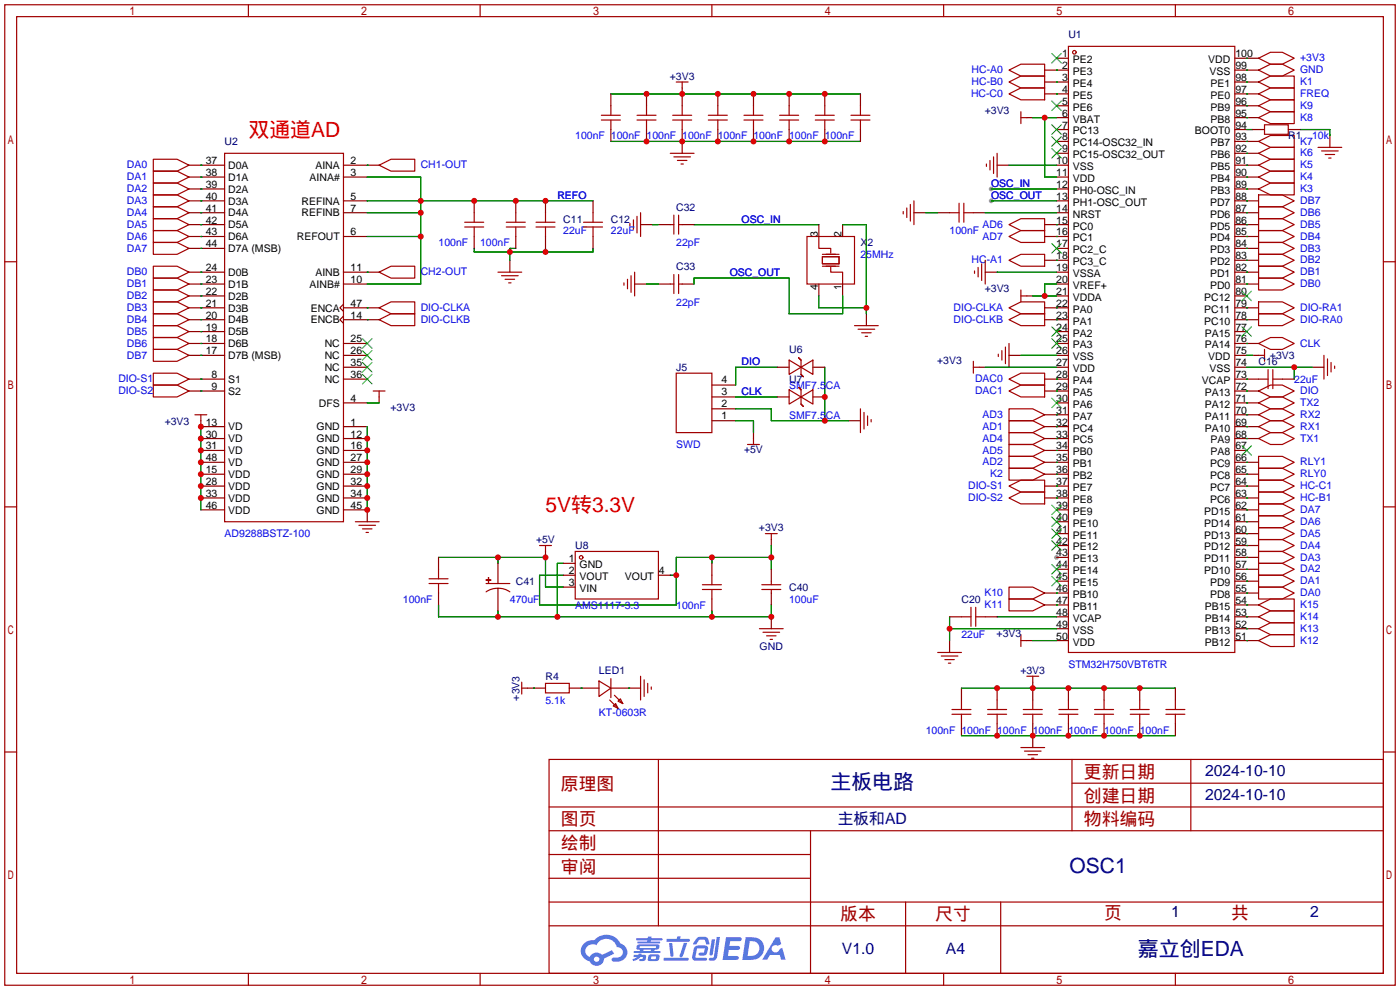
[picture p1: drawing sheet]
<svg xmlns="http://www.w3.org/2000/svg" width="299mm" height="212mm" viewBox="0 0 299 212" stroke-linecap="round" stroke-linejoin="round" font-family="sans-serif">
<g fill="#999">
<circle cx="225.8" cy="119.1" r=".51"/>
<circle cx="211.8" cy="40.4" r=".51"/>
<circle cx="211.8" cy="42.9" r=".51"/>
</g>
<g fill="none" stroke="#a10000" stroke-width=".25">
<path d="M1 1h297.2v209.6h-297.2zM3.6 3.6h292.1v204.4h-292.1zM53.1 1v2.6M102.6 1v2.6M152.1 1v2.6M201.7 1v2.6M251.2 1v2.6M1 55.9h2.6M295.7 55.9h2.5M1 108.3h2.6M295.7 108.3h2.5M1 160.7h2.6"/>
<path d="M117.3 162.3h178.4v45.7h-178.4zM117.3 177.5h178.4M117.3 172.5h178.4M140.7 162.3v35.6M173.2 177.5v30.5M229.1 162.3v15.2M229.1 167.4h66.6M254.5 162.3v15.2M295.7 160.7h2.5M117.3 182.6h55.9M117.3 197.9h178.4M117.3 192.8h178.4"/>
<path d="M117.3 187.7h55.9M193.5 192.8v15.2M213.9 192.8v15.2M53.1 208v2.6M102.6 208v2.6M152.1 208v2.6M201.7 208v2.6M251.2 208v2.6"/>
</g>
<g fill="#5487ff">
<path d="M155.2 200.3h2.6a.48 .48 0 0 1 .7 .4 .48 .48 0 0 1-.6 .4h-1.8l-.2 1.1h1.9a.43 .43 0 0 1 .4 .4 .43 .43 0 0 1-.5 .4h-1.9l-.2 1.3h1.7a.45 .45 0 0 1 .5 .2 .45 .45 0 0 1-.1 .6h-3.3z"/>
<path d="M165.7 200.3h.9l.4 1.5-.8 .3a.84 .84 0 0 0-1.2 .3 .84 .84 0 0 0 .4 1.1 .84 .84 0 0 0 1.1-.4l.1-.2 .6-.3 .7 2.5h-1l-.2-1h-2.1l-.6 1h-1.1z"/>
<path d="M152.1 200.8h.7l-.5 3.1a.36 .36 0 0 1-.3 .3 .36 .36 0 0 1-.4-.3z"/>
<path d="M153.2 200.2h.7l-.6 4.3a1.13 1.13 0 0 1-1.8 .6l.2-.4h.7l.2-.2z"/>
<path d="M148.9 200.6l.6-.4h1a.77 .77 0 0 1 .9 .5l.3 1-.2 .2h-.5l-.3-.9-.2-.2-1 .1-.7 1-.6-.1-.1-.2z"/>
<path d="M148.4 202.4l.6-.3h1.7a.81 .81 0 0 1 .7 .5 .81 .81 0 0 1-.2 .8 .81 .81 0 0 1-.9 .8h-.7a.32 .32 0 0 1-.3-.3 .32 .32 0 0 1 .4-.3h.7l.2-.9-1.6 .1-.4 1.8 2.2 .1a.32 .32 0 0 1 .3 .4 .32 .32 0 0 1-.4 .2h-2.2l-.5-.3-.1-.5z"/>
<path d="M141.9 204.7h5a.33 .33 0 0 1 .3 .3 .33 .33 0 0 1-.3 .3h-4.9l-.2-.1z"/>
<path d="M146.1 201.5h.8l-.7 2a.98 .98 0 0 1-.7 1.1l-.3-.3z"/>
<path d="M143 201.6h.7l.3 2.5a.34 .34 0 0 1-.3 .4 .34 .34 0 0 1-.4-.3z"/>
<path d="M142.5 200.7h2.1l.3-.6h.6l-.1 .6h1.7a.32 .32 0 0 1 .4 .3 .32 .32 0 0 1-.4 .3h-4.5l-.2-.2z"/>
<path d="M135.5 204.1h.9l.1-.3h.6v.3h.8a.82 .82 0 0 1-.5 1.3h-.8v-.4l.7-.1 .1-.3a.68 .68 0 0 0-1 .4l-1.1 .4-.1-.4 .9-.5h-.7z"/>
<path d="M136 200.5h2.4l.1-.3h.7v.3h2.2l.2 .3-.2 .2h-2.3v.2h1.8l.2 .3-.2 .1h-4.5l-.1-.4h2l.1-.2h-2.3l-.1-.2z"/>
<path d="M159.4 200.3l-.8 4.9h1.7a2.5 2.5 0 0 0 3-2.5 2.5 2.5 0 0 0-3.1-2.4zM160.3 201.1a1.61 1.61 0 0 1 2 1.5 1.61 1.61 0 0 1-1.8 1.7h-.7z"/>
<path d="M136.2 202a.55 .55 0 0 0-.2 .8 .55 .55 0 0 0 .7 .2l.1 .3h-1.3v.3l5.4 .1 .3-.2-.2-.2h-1.2l.2-.3a.7 .7 0 0 0 .8-.3 .7 .7 0 0 0 0-.8l-4.2-.1zM136.8 202.3l3.3-.1 .1 .1-.2 .3h-3.2zM137.5 203h1.7l-.2 .3h-1.4z"/>
<path d="M138.6 204.2a1.05 1.05 0 0 0 0 1.2 2.91 2.91 0 0 0 2.2-.2 .98 .98 0 0 0 0-1.2h-1.6zM139.2 204.5l.9-.1 .1 .4-.2 .2-.8-.1z"/>
<path d="M124.9 201.6a2.23 2.23 0 0 0-.7 2.3 2.23 2.23 0 0 0 1.8 1.6 1.58 1.58 0 0 0 1.8 .9 1.58 1.58 0 0 0 1.3-1.5l2.2-1.1-.5-.7-2.1 1a1.65 1.65 0 0 0-2.7 .4 1.45 1.45 0 0 1-.8-1.9 1.45 1.45 0 0 1 2-.7l.3 .1a2.3 2.3 0 0 1 2.3-1.3 2.3 2.3 0 0 1 2 1.7 1.12 1.12 0 0 1 1.3 1 1.12 1.12 0 0 1-1.1 1.2h-.7a.45 .45 0 0 0-.6 .4 .45 .45 0 0 0 .5 .5 2.21 2.21 0 0 0 2.2-.5 2.21 2.21 0 0 0 .5-2.3 2.13 2.13 0 0 0-1.3-1.1 3.3 3.3 0 0 0-5.6-.7l-1.1 .1zM127 205a.57 .57 0 0 1 1.1 0 .57 .57 0 0 1-1.1 0z"/>
</g>
<g fill="none" stroke="#a10000" stroke-width=".25">
<path d="M144.5 17.5h2.6M145.8 17.5v1.3M215.6 15l2.6-1.3h5.1v2.6h-5.1zM215.6 17.5l2.6-1.2h5.1v2.5h-5.1zM228.3 9.9h35.6v129.5h-35.6zM269 15l2.5-1.3h2.6l2.5 1.3-2.5 1.3h-2.6zM269 12.4l2.5-1.2h2.6l2.5 1.2-2.5 1.3h-2.6zM269 17.5l2.5-1.2h5.1v2.5h-5.1zM32.8 39.1h5l2.6 1.3-2.6 1.3h-5zM32.8 36.6h5l2.6 1.2-2.6 1.3h-5zM32.8 34h5l2.6 1.3-2.6 1.3h-5zM48 32.8h25.4v78.7h-25.4z"/>
<path d="M81 35.3l2.6-1.3h5v2.6h-5zM128.5 25.7h4.1M128.5 24.6h4.1M130.6 22.6v2M130.6 25.7v2M136.1 25.7h4.1M136.1 24.6h4.1M138.2 22.6v2M138.2 25.7v2M143.3 32.8h5M143.8 25.7h4M143.8 24.6h4"/>
<path d="M144 33.5h3.6M144.8 34.3h2M145.5 35.1h.5M145.8 22.6v2M145.8 25.7v2M151.4 25.7h4M151.4 24.6h4M153.4 22.6v2M153.4 25.7v2M159 25.7h4.1M159 24.6h4.1M161 22.6v2"/>
<path d="M161 25.7v2M166.6 25.7h4.1M166.6 24.6h4.1M168.7 22.6v2M168.7 25.7v2M174.2 25.7h4.1M174.2 24.6h4.1M176.3 22.6v2M176.3 25.7v2M181.9 25.7h4M181.9 24.6h4M183.9 22.6v2"/>
<path d="M183.9 25.7v2M210.8 35.1v.5M211.6 34.3v2M212.3 33.5v3.6M213.1 32.8v5M215.6 20.1l2.6-1.3h5.1v2.5h-5.1zM218.2 23.9v2.5M218.2 25.1h1.3M269 20.1l2.5-1.3h5.1v2.5h-5.1zM269 22.6l2.5-1.3h5.1v2.6h-5.1zM269 25.1l2.5-1.2h5.1v2.5h-5.1zM269 30.2l2.5-1.2h5.1v2.5h-5.1z"/>
<path d="M269 32.8l2.5-1.3h5.1v2.5h-5.1zM269 35.3l2.5-1.3h5.1v2.6h-5.1zM269 37.8l2.5-1.2h5.1v2.5h-5.1zM270.3 26.7h5v2h-5zM281.7 31.5h5.1M282.4 32.3h3.6M283.2 33h2M284 33.8h.5M32.8 51.8h5l2.6 1.3-2.6 1.3h-5zM32.8 49.3h5l2.6 1.2-2.6 1.3h-5zM32.8 46.7h5l2.6 1.3-2.6 1.3h-5zM32.8 44.2h5l2.6 1.3-2.6 1.2h-5z"/>
<path d="M32.8 41.7h5l2.6 1.2-2.6 1.3h-5zM32.8 59.4h5l2.6 1.3-2.6 1.3h-5zM32.8 56.9h5l2.6 1.3-2.6 1.2h-5zM81 58.2l2.6-1.3h5v2.5h-5zM99.3 48.5h4.1M99.3 47.5h4.1M101.3 45.5v2M101.3 48.5v2M106.4 58.2h5.1M107.2 58.9h3.5M107.9 59.7h2.1M108.2 48.5h4.1"/>
<path d="M108.2 47.5h4.1M110.2 45.5v2M110.2 48.5v2M114.6 48.5h4M114.6 47.5h4M116.6 45.5v2M116.6 48.5v2M124.7 48.5h4.1M124.7 47.5h4.1M126.7 45.5v2M126.7 48.5v2M134.1 59.7v2"/>
<path d="M134.6 47.8v.5M134.9 58.9v3.6M135.4 47v2M135.6 58.2v5M136.1 46.2v3.6M136.9 45.5v5M143.3 48h.7M144 46v4M144 58.7v4M145 46v4M145 58.7v4M145 48h.8"/>
<path d="M172.5 50.5h10.1v10.2h-10.1zM175 50.5v2.6h2.5v1M175.8 54.9h3.5v1.5h-3.5zM175.8 56.9h3.5M175.8 54.4h3.5M177.5 57.2v1h2.6v2.5M193 45.2v.5M193.8 44.4v2.1M194.6 43.7v3.5M195.3 42.9v5.1M202.9 45.5h2.1M205 43.4v4.1"/>
<path d="M206 43.4v4.1M206 45.5h2M208.3 57.9v.5M209 57.2v2M209.8 56.4v3.5M210.6 55.6v5.1M215.6 48l2.6-1.3h5.1v2.6h-5.1zM215.6 50.5l2.6-1.2h5.1v2.5h-5.1zM215.6 55.6l2.6-1.2h5.1v2.5h-5.1zM269 40.4l2.5-1.3h5.1v2.6h-5.1zM269 41.7h5.1l2.5 1.2-2.5 1.3h-5.1zM269 44.2h5.1l2.5 1.3-2.5 1.2h-5.1z"/>
<path d="M269 46.7h5.1l2.5 1.3-2.5 1.3h-5.1zM269 49.3h5.1l2.5 1.2-2.5 1.3h-5.1zM269 51.8h5.1l2.5 1.3-2.5 1.3h-5.1zM269 54.4h5.1l2.5 1.2-2.5 1.3h-5.1zM269 56.9h5.1l2.5 1.3-2.5 1.2h-5.1zM269 59.4h5.1l2.5 1.3-2.5 1.3h-5.1zM32.8 74.7h5l2.6 1.2-2.6 1.3h-5zM32.8 72.1h5l2.6 1.3-2.6 1.3h-5zM32.8 69.6h5l2.6 1.3-2.6 1.2h-5zM32.8 67.1h5l2.6 1.2-2.6 1.3h-5zM32.8 64.5h5l2.6 1.3-2.6 1.3h-5zM32.8 62h5l2.6 1.2-2.6 1.3h-5z"/>
<path d="M32.8 79.8h5l2.6 1.2-2.6 1.3h-5zM81 68.3l2.6-1.2h5v2.5h-5zM81 65.8l2.6-1.3h5v2.6h-5zM108.7 60.5h.5M133.3 60.5v.5M143.3 60.7h.7M144.5 79.8h7.6v12.7h-7.6zM145 60.7h.8M168.7 77l2.5 1.5-2.5 1.5zM171.2 78.5l2.5-1.5v3zM171.2 77l-.5-.5 .5 .5M171.2 77v3"/>
<path d="M182.6 69.6h5.1M183.4 70.4h3.5M184.1 71.1h2.1M184.9 71.9h.5M208 77.2v2.6M208 78.5h1.3M213.4 75.7v.5M214.1 74.9v2.1M214.9 74.2v3.5M215.6 65.8l2.6-1.3h5.1v2.6h-5.1zM215.6 68.3l2.6-1.2h5.1v2.5h-5.1zM215.6 73.4v5.1"/>
<path d="M218.2 62v2.5M218.2 63.2h1.3M269 67.1h5.1l2.5 1.2-2.5 1.3h-5.1zM269 64.5h5.1l2.5 1.3-2.5 1.3h-5.1zM269 73.4l2.5-1.3h2.6l2.5 1.3-2.5 1.3h-2.6zM269 75.9h1.3M270.3 74.7v2.5M271 79v4.1M272 79v4.1M283 75.9v5.1M283.7 76.7v3.6M284.5 77.5v2"/>
<path d="M285.2 78.2v.5M32.8 82.3h5l2.6 1.3-2.6 1.2h-5zM41.7 88.6h2.5M42.9 88.6v1.3M79.8 83.6h2.5M81 83.6v1.2M159.8 95h2.5M161 93.7v1.3M168.7 83.3l2.5 1.5-2.5 1.6zM171.2 80l.5 .5-.5-.5M171.2 86.4l.5 .5-.5-.5M171.2 84.8l2.5-1.5v3.1z"/>
<path d="M171.2 83.3l-.5-.5 .5 .5M171.2 83.3v3.1M183.9 87.4v5.1M184.7 88.1v3.6M185.4 88.9v2M186.2 89.7v.5M215.6 81l2.6-1.2h5.1v2.5h-5.1zM215.6 83.6l2.6-1.3h5.1v2.5h-5.1zM215.6 87.4h5.1l2.6 1.2-2.6 1.3h-5.1zM215.6 89.9h5.1l2.6 1.3-2.6 1.3h-5.1zM215.6 92.5h5.1l2.6 1.2-2.6 1.3h-5.1zM215.6 95h5.1l2.6 1.3-2.6 1.2h-5.1z"/>
<path d="M215.6 97.5h5.1l2.6 1.3-2.6 1.3h-5.1zM269 83.6l2.5-1.3h2.6l2.5 1.3-2.5 1.2h-2.6zM269 86.1l2.5-1.3h2.6l2.5 1.3-2.5 1.3h-2.6zM269 88.6l2.5-1.2h2.6l2.5 1.2-2.5 1.3h-2.6zM269 91.2l2.5-1.3h2.6l2.5 1.3-2.5 1.3h-2.6zM269 93.7l2.5-1.2h2.6l2.5 1.2-2.5 1.3h-2.6zM269 97.5h5.1l2.5 1.3-2.5 1.3h-5.1zM269 81h2M272 81h2.1M75.9 111.5h5.1M76.7 112.3h3.6M77.5 113h2"/>
<path d="M78.2 113.8h.5M115.3 116.6h2.6M116.6 116.6v1.3M122.9 117.9h17.8v10.1h-17.8zM163.6 114h2.5M164.8 114v1.3M215.6 100.1h5.1l2.6 1.2-2.6 1.3h-5.1zM215.6 103.9l2.6-1.3h5.1v2.6h-5.1zM215.6 106.4l2.6-1.2h5.1v2.5h-5.1zM269 100.1h5.1l2.5 1.2-2.5 1.3h-5.1zM269 102.6h5.1l2.5 1.3-2.5 1.3h-5.1zM269 105.2h5.1l2.5 1.2-2.5 1.3h-5.1z"/>
<path d="M269 117.9h5.1l2.5 1.2-2.5 1.3h-5.1zM269 115.3h5.1l2.5 1.3-2.5 1.3h-5.1zM269 112.8h5.1l2.5 1.2-2.5 1.3h-5.1zM269 110.2h5.1l2.5 1.3-2.5 1.3h-5.1zM269 107.7h5.1l2.5 1.3-2.5 1.2h-5.1zM91.7 124.7h4.1M91.7 123.7h4.1M93.7 121.7v2M93.7 124.7v2M103.9 124h1zM103.9 126.5a4.6 4.6 0 0 1 5.1 0M103.9 124.7h5.1"/>
<path d="M104.4 123.4v1.1zM150.1 126h4.1M150.1 125h4.1M152.1 122.9v2.1M152.1 126v2M162.3 134.4h5.1M162.8 126h4.1M162.8 125h4.1M163.1 135.1h3.5M163.8 135.9h2.1M164.6 136.7h.5M164.8 124.2v.8"/>
<path d="M164.8 126v.7M200.4 139.4h5.1M205.5 131.8h2M207.5 129.8v4.1M208.5 129.8v4.1M208.5 131.8h2.1M215.6 125.5h5.1l2.6 1.2-2.6 1.3h-5.1zM215.6 128h5.1l2.6 1.3-2.6 1.3h-5.1zM218.2 135.6v2.6M218.2 136.9h1.3M269 136.9l2.5-1.3h5.1v2.6h-5.1zM269 134.4l2.5-1.3h5.1v2.5h-5.1z"/>
<path d="M269 131.8l2.5-1.2h5.1v2.5h-5.1zM269 129.3l2.5-1.3h5.1v2.6h-5.1zM269 125.5h5.1l2.5 1.2-2.5 1.3h-5.1zM269 122.9h5.1l2.5 1.3-2.5 1.3h-5.1zM269 120.4h5.1l2.5 1.3-2.5 1.2h-5.1zM111.5 145.8v2.5M111.5 147.1h1.3M116.6 146.1h5.1v2h-5.1zM128 145.5l2.6 1.6-2.6 1.7zM130.3 149.6l1.8 1.8M130.6 145v4.1M131.1 150.9l.5-.5 .5 1z"/>
<path d="M131.3 148.6l1.8 1.8M132.1 149.9l.5-.5 .5 1zM136.9 144.5v5.1M137.7 145.3v3.5M138.4 146.1v2M139.2 146.8v.5M201.2 140.2h3.5M201.9 141h2.1M202.7 141.7h.5M203.5 152.7h4M203.5 151.6h4M205.5 149.6v2"/>
<path d="M205.5 152.7v2M211.1 152.7h4M211.1 151.6h4M213.1 149.6v2M213.1 152.7v2M218.2 159.8h5.1M218.7 152.7h4.1M218.7 151.6h4.1M219.5 144.5h2.5M220.7 144.5v1.3M220.7 149.6v2M220.7 152.7v2"/>
<path d="M226.3 152.7h4.1M226.3 151.6h4.1M228.3 149.6v2M228.3 152.7v2M233.9 152.7h4.1M233.9 151.6h4.1M236 149.6v2M236 152.7v2M241.6 152.7h4M241.6 151.6h4M243.6 149.6v2M243.6 152.7v2"/>
<path d="M249.2 152.7h4M249.2 151.6h4M251.2 149.6v2M251.2 152.7v2M218.9 160.5h3.6M219.7 161.3h2M220.5 162.1h.5"/>
<circle cx="229.6" cy="11.2" r=".38"/>
<circle cx="124.2" cy="119.1" r=".38"/>
</g>
<g fill="none" stroke="#870000" stroke-width=".25">
<path d="M145.8 18.8v3.8M223.3 15h5M223.3 17.5h5M225.8 12.4h2.5M263.9 12.4h5.1M263.9 15h5.1M263.9 17.5h5.1M40.4 35.3h7.6M40.4 37.8h7.6M73.4 35.3h7.6M73.4 37.8h5.1M130.6 20.1v2.5"/>
<path d="M130.6 27.7v2.5M138.2 20.1v2.5M138.2 27.7v2.5M145.8 27.7v5.1M153.4 20.1v2.5M153.4 27.7v2.5M161 20.1v2.5M161 27.7v2.5M168.7 20.1v2.5M168.7 27.7v2.5M176.3 20.1v2.5M176.3 27.7v2.5"/>
<path d="M183.9 20.1v2.5M183.9 27.7v2.5M213.1 35.3h2.5M219.5 25.1h1.2M223.3 20.1h5M225.8 35.3h2.5M225.8 37.8h2.5M225.8 22.6h2.5M225.8 25.1h2.5M225.8 27.7h2.5M225.8 30.2h2.5M225.8 32.8h2.5"/>
<path d="M263.9 35.3h5.1M263.9 37.8h5.1M263.9 20.1h5.1M263.9 22.6h5.1M263.9 25.1h5.1M263.9 27.7h2.5M263.9 30.2h5.1M263.9 32.8h5.1M267.7 27.7h2.6M275.3 27.7h2.6M284.2 29v2.5M40.4 42.9h7.6"/>
<path d="M40.4 50.5h7.6M40.4 45.5h7.6M40.4 58.2h7.6M40.4 40.4h7.6M40.4 48h7.6M40.4 53.1h7.6M73.4 42.9h5.1M73.4 50.5h5.1M73.4 45.5h5.1M73.4 58.2h7.6M101.3 42.9v2.6M101.3 50.5v2.6"/>
<path d="M109 55.6v2.6M110.2 42.9v2.6M110.2 50.5v2.6M116.6 42.9v2.6M116.6 50.5v2.6M126.7 42.9v2.6M126.7 50.5v2.6M136.9 48h2.5M140.7 48h2.6M145.8 48h2.5M175 48v2.5M180.1 48v2.5"/>
<path d="M195.3 45.5h2.6M200.4 45.5h2.5M208 45.5h2.6M210.6 58.2h2.5M223.3 50.5h5M223.3 48h5M223.3 55.6h5M225.8 42.9h2.5M225.8 45.5h2.5M225.8 58.2h2.5M225.8 40.4h2.5M225.8 53.1h2.5"/>
<path d="M263.9 42.9h5.1M263.9 50.5h5.1M263.9 45.5h5.1M263.9 58.2h5.1M263.9 40.4h5.1M263.9 48h5.1M263.9 53.1h5.1M263.9 55.6h5.1M40.4 60.7h7.6M40.4 68.3h7.6M40.4 75.9h7.6M40.4 73.4h7.6"/>
<path d="M40.4 70.9h7.6M40.4 65.8h7.6M40.4 63.2h7.6M73.4 67.6l-.8 .7 .8 .8M73.4 65l-.8 .8 .8 .7M73.4 60.7h5.1M73.4 68.3h7.6M73.4 75.9h5.1M73.4 73.4h5.1M73.4 65.8h7.6M73.4 78.5h5.1M135.6 60.7h2.6"/>
<path d="M140.7 60.7h2.6M145.8 60.7h2.5M166.1 78.5h2.6M173.7 78.5h2.6M175 60.7v2.5M180.1 60.7v2.5M185.2 67.1v2.5M209.3 78.5h1.3M215.6 75.9h2.6M219.5 63.2h1.2M223.3 68.3h5M223.3 65.8h5"/>
<path d="M225.8 60.7h2.5M225.8 75.9h2.5M225.8 73.4h2.5M225.8 70.9h2.5M225.8 63.2h2.5M225.8 78.5h2.5M263.9 60.7h5.1M263.9 68.3h5.1M263.9 75.9h2.5M263.9 73.4h5.1M263.9 70.9h2.5M263.9 65.8h5.1"/>
<path d="M263.9 63.2h2.5M263.9 78.5h2.5M267.7 75.9h1.3M280.4 78.5h2.6M40.4 81h7.6M40.4 83.6h7.6M42.9 89.9v1.3h5.1M42.9 93.7h5.1M42.9 96.3h5.1M42.9 98.8h5.1M73.4 91.2h5.1M73.4 86.1h5.1"/>
<path d="M73.4 81h5.1M73.4 93.7h5.1M73.4 96.3h5.1M73.4 98.8h5.1M81 84.8v1.3M152.1 82.3h5.1M152.1 84.8h5.1M152.1 87.4h5.1M152.1 89.9h5.1M161 92.5v1.2M166.1 84.8h2.6M173.7 84.8h2.6"/>
<path d="M181.4 89.9h2.5M223.3 91.2h5M223.3 81h5M223.3 83.6h5M223.3 93.7h5M223.3 96.3h5M223.3 98.8h5M223.3 88.6h5M225.8 86.1h2.5M263.9 91.2h5.1M263.9 86.1h5.1M263.9 81h5.1"/>
<path d="M263.9 83.6h5.1M263.9 93.7h5.1M263.9 96.3h2.5M263.9 98.8h5.1M263.9 88.6h5.1M274.1 81h2.5M42.9 101.3h5.1M42.9 103.9h5.1M42.9 106.4h5.1M42.9 109h5.1M73.4 101.3h5.1M73.4 103.9h5.1"/>
<path d="M73.4 106.4h5.1M73.4 109h5.1v2.5M93.7 119.1v2.6M116.6 117.9v1.2M164.8 115.3v1.3M223.3 101.3h5M223.3 103.9h5M223.3 106.4h5M225.8 109h2.5M225.8 111.5h2.5M225.8 114h2.5M225.8 116.6h2.5"/>
<path d="M225.8 119.1h2.5M263.9 101.3h5.1M263.9 103.9h5.1M263.9 106.4h5.1M263.9 109h5.1M263.9 111.5h5.1M263.9 114h5.1M263.9 116.6h5.1M263.9 119.1h5.1M93.7 126.7v2.6M106.4 120.4v4.3M106.4 125.7v4.9"/>
<path d="M120.4 120.4h2.5M120.4 122.9h2.5M120.4 125.5h2.5M140.7 122.9h2.6M152.1 120.4v2.5M152.1 128v2.6M164.8 121.7v2.5M164.8 126.7v2.6M164.8 131.8v2.6M202.9 131.8h2.6M202.9 136.9v2.5M210.6 131.8h2.5"/>
<path d="M219.5 136.9h1.2M223.3 126.7h5M223.3 129.3h5M225.8 121.7h2.5M225.8 124.2h2.5M225.8 131.8h2.5M225.8 134.4h2.5M225.8 136.9h2.5M263.9 121.7h5.1M263.9 124.2h5.1M263.9 126.7h5.1M263.9 129.3h5.1"/>
<path d="M263.9 131.8h5.1M263.9 134.4h5.1M263.9 136.9h5.1M112.8 147.1h3.8M121.7 147.1h6.3M130.6 147.1h6.3M205.5 147.1v2.5M205.5 154.7v2.5M213.1 147.1v2.5M213.1 154.7v2.5M220.7 145.8v3.8M220.7 154.7v5.1"/>
<path d="M228.3 147.1v2.5M228.3 154.7v2.5M236 147.1v2.5M236 154.7v2.5M243.6 147.1v2.5M243.6 154.7v2.5M251.2 147.1v2.5M251.2 154.7v2.5"/>
</g>
<g fill="none" stroke="#3c3" stroke-width=".25">
<path d="M224.8 11.4l2 2.1M226.8 11.4l-2 2.1M224.8 21.6l2 2M224.8 26.7l2 2M224.8 29.2l2 2M224.8 31.8l2 2M226.8 21.6l-2 2M226.8 26.7l-2 2M226.8 29.2l-2 2M226.8 31.8l-2 2M224.8 52.1l2 2M226.8 52.1l-2 2"/>
<path d="M77.5 72.4l2 2M77.5 74.9l2 2.1M77.5 77.5l2 2M79.5 72.4l-2 2M79.5 74.9l-2 2.1M79.5 77.5l-2 2M224.8 69.8l2 2.1M224.8 72.4l2 2M226.8 69.8l-2 2.1M226.8 72.4l-2 2M265.4 69.8l2.1 2.1M265.4 62.2l2.1 2.1"/>
<path d="M267.5 69.8l-2.1 2.1M267.5 62.2l-2.1 2.1M77.5 80l2 2M79.5 80l-2 2M224.8 85.1l2 2M226.8 85.1l-2 2M265.4 95.2l2.1 2.1M267.5 95.2l-2.1 2.1M224.8 107.9l2 2.1M224.8 110.5l2 2M224.8 113l2 2.1M224.8 115.6l2 2"/>
<path d="M226.8 107.9l-2 2.1M226.8 110.5l-2 2M226.8 113l-2 2.1M226.8 115.6l-2 2M224.8 120.6l2 2.1M224.8 123.2l2 2M226.8 120.6l-2 2.1M226.8 123.2l-2 2"/>
</g>
<g fill="none" stroke="#008700" stroke-width=".25">
<path d="M225.8 15h.1M225.8 17.5h.1M266.4 15h.1M266.4 12.4h.1M266.4 17.5h.1M42.9 37.8h.1M42.9 35.3h.1M78.5 35.3h.1M78.5 37.8h11.4v22.9h-11.4M130.6 20.1h53.3M130.6 30.2h53.3M215.6 35.3h10.2"/>
<path d="M220.7 25.1h5.1M223.3 25.1v12.7h2.5M225.8 20.1h.1M266.4 20.1h.1M266.4 22.6h.1M266.4 25.1h.1M266.4 30.2h.1M266.4 32.8h.1M266.4 35.3h.1M266.4 37.8h.1M266.4 27.7h1.3M277.9 27.7h6.3v1.3"/>
<path d="M42.9 53.1h.1M42.9 50.5h.1M42.9 48h.1M42.9 45.5h.1M42.9 42.9h.1M42.9 40.4h.1M42.9 58.2h.1M78.5 58.2h.1M78.5 50.5h11.4M78.5 45.5h11.4M78.5 42.9h48.2M101.3 53.1v.7h25.4v-.7"/>
<path d="M110.2 53.1h-1.2v2.5M116.6 53.1v.7M139.4 48h1.3M148.3 48h26.7M180.1 48h5.1v19.1M197.9 45.5h2.5M210.6 45.5h15.2M211.8 42.9h14M211.8 40.4h14M213.1 58.2h12.7M225.8 48h.1M225.8 50.5h.1"/>
<path d="M225.8 55.6h.1M266.4 40.4h.1M266.4 42.9h.1M266.4 45.5h.1M266.4 48h.1M266.4 50.5h.1M266.4 53.1h.1M266.4 55.6h.1M266.4 58.2h.1M42.9 75.9h.1M42.9 73.4h.1M42.9 70.9h.1"/>
<path d="M42.9 68.3h.1M42.9 65.8h.1M42.9 63.2h.1M42.9 60.7h.1M78.5 68.3h.1M78.5 65.8h.1M138.2 60.7h2.5M148.3 60.7v-1.3h20.4v7.7h11.4v-3.9M166.1 78.5h-8.9v3.8M175 63.2v2.6h10.2M176.3 78.5v11.4M210.6 78.5h15.2"/>
<path d="M218.2 75.9h7.6M220.7 63.2h5.1M225.8 65.8h.1M225.8 68.3h.1M225.8 60.7h-2.5v2.5M266.4 68.3h.1M266.4 65.8h.1M266.4 73.4h.1M266.4 60.7h.1M266.4 75.9h1.3M266.4 78.5h14M276.6 78.5v2.5"/>
<path d="M42.9 81h.1M42.9 83.6h.1M42.9 91.2v17.8M78.5 91.2v17.8M78.5 86.1h2.5M157.2 84.8h8.9M157.2 89.9h3.8v2.6M157.2 87.4h7.6v2.5h16.6M225.8 81h.1M225.8 83.6h.1M225.8 88.6h.1M225.8 91.2h.1"/>
<path d="M225.8 93.7h.1M225.8 96.3h.1M225.8 98.8h.1M266.4 83.6h.1M266.4 86.1h.1M266.4 88.6h.1M266.4 91.2h.1M266.4 93.7h.1M266.4 98.8h.1M266.4 81h.1M93.7 119.1h22.9v6.4h3.8M106.4 119.1v1.3"/>
<path d="M152.1 119.1v1.3M164.8 116.6v5.1M164.8 119.1h-20.3v10.2h-29.2v-6.4h5.1M225.8 101.3h.1M225.8 103.9h.1M225.8 106.4h.1M266.4 101.3h.1M266.4 103.9h.1M266.4 106.4h.1M266.4 119.1h.1M266.4 116.6h.1M266.4 114h.1"/>
<path d="M266.4 111.5h.1M266.4 109h.1M93.7 129.3v2.5h71.1v-2.5M106.4 130.6v1.2M120.4 120.4h-1.3v11.4M143.3 122.9h1.2M152.1 130.6v1.2M202.9 131.8v5.1M202.9 134.4h22.9M213.1 131.8h12.7M220.7 136.9h5.1M225.8 126.7h.1"/>
<path d="M225.8 129.3h.1M266.4 134.4h.1M266.4 131.8h.1M266.4 129.3h.1M266.4 136.9h.1M266.4 126.7h.1M266.4 124.2h.1M266.4 121.7h.1M114 147.1h.1M124.2 147.1h.1M134.4 147.1h.1M205.5 147.1h45.7"/>
<path d="M205.5 157.2h45.7"/>
</g>
<g fill="#c00">
<circle cx="42.9" cy="91.2" r=".63"/>
<circle cx="42.9" cy="93.7" r=".63"/>
<circle cx="42.9" cy="96.3" r=".63"/>
<circle cx="42.9" cy="98.8" r=".63"/>
<circle cx="42.9" cy="101.3" r=".63"/>
<circle cx="42.9" cy="103.9" r=".63"/>
<circle cx="42.9" cy="106.4" r=".63"/>
<circle cx="78.5" cy="93.7" r=".63"/>
<circle cx="78.5" cy="96.3" r=".63"/>
<circle cx="78.5" cy="98.8" r=".63"/>
<circle cx="78.5" cy="101.3" r=".63"/>
<circle cx="78.5" cy="103.9" r=".63"/>
<circle cx="78.5" cy="106.4" r=".63"/>
<circle cx="78.5" cy="109" r=".63"/>
<circle cx="109" cy="53.8" r=".63"/>
<circle cx="116.6" cy="53.8" r=".63"/>
<circle cx="89.9" cy="42.9" r=".63"/>
<circle cx="89.9" cy="45.5" r=".63"/>
<circle cx="89.9" cy="50.5" r=".63"/>
<circle cx="101.3" cy="42.9" r=".63"/>
<circle cx="110.2" cy="42.9" r=".63"/>
<circle cx="116.6" cy="42.9" r=".63"/>
<circle cx="213.1" cy="147.1" r=".63"/>
<circle cx="228.3" cy="147.1" r=".63"/>
<circle cx="220.7" cy="147.1" r=".63"/>
<circle cx="236" cy="147.1" r=".63"/>
<circle cx="243.6" cy="147.1" r=".63"/>
<circle cx="213.1" cy="157.2" r=".63"/>
<circle cx="228.3" cy="157.2" r=".63"/>
<circle cx="220.7" cy="157.2" r=".63"/>
<circle cx="236" cy="157.2" r=".63"/>
<circle cx="243.6" cy="157.2" r=".63"/>
<circle cx="138.2" cy="20.1" r=".63"/>
<circle cx="153.4" cy="20.1" r=".63"/>
<circle cx="145.8" cy="20.1" r=".63"/>
<circle cx="161" cy="20.1" r=".63"/>
<circle cx="168.7" cy="20.1" r=".63"/>
<circle cx="176.3" cy="20.1" r=".63"/>
<circle cx="138.2" cy="30.2" r=".63"/>
<circle cx="153.4" cy="30.2" r=".63"/>
<circle cx="145.8" cy="30.2" r=".63"/>
<circle cx="161" cy="30.2" r=".63"/>
<circle cx="168.7" cy="30.2" r=".63"/>
<circle cx="176.3" cy="30.2" r=".63"/>
<circle cx="223.3" cy="25.1" r=".63"/>
<circle cx="223.3" cy="63.2" r=".63"/>
<circle cx="202.9" cy="134.4" r=".63"/>
<circle cx="276.6" cy="78.5" r=".63"/>
<circle cx="176.3" cy="89.9" r=".63"/>
<circle cx="176.3" cy="84.8" r=".63"/>
<circle cx="185.2" cy="65.8" r=".63"/>
<circle cx="106.4" cy="119.1" r=".63"/>
<circle cx="116.6" cy="119.1" r=".63"/>
<circle cx="164.8" cy="119.1" r=".63"/>
<circle cx="152.1" cy="119.1" r=".63"/>
<circle cx="144.5" cy="122.9" r=".63"/>
<circle cx="106.4" cy="131.8" r=".63"/>
<circle cx="152.1" cy="131.8" r=".63"/>
<circle cx="164.8" cy="131.8" r=".63"/>
<circle cx="119.1" cy="131.8" r=".63"/>
</g>
<g font-size="4.5" fill="#f00">
<text x="53.1" y="29.3">双通道AD</text>
<text x="116.6" y="109.3">5V转3.3V</text>
</g>
<g font-size="4.5" fill="#000080">
<text x="177.5" y="168.7">主板电路</text>
<text x="228.6" y="186.5">OSC1</text>
<text x="243.2" y="204.3">嘉立创EDA</text>
</g>
<g font-size="3.8" fill="#a00000">
<text x="231.6" y="166.2">更新日期</text>
<text x="119.9" y="168.8">原理图</text>
<text x="231.6" y="171.3">创建日期</text>
<text x="119.9" y="176.4">图页</text>
<text x="231.6" y="176.4">物料编码</text>
<text x="119.9" y="181.5">绘制</text>
<text x="119.9" y="186.6">审阅</text>
<text x="179.6" y="196.7">版本</text>
<text x="199.9" y="196.7">尺寸</text>
<text x="236" y="196.5">页</text>
<text x="263.1" y="196.5">共</text>
</g>
<g font-size="3.4" fill="#000080">
<text x="257.6" y="165.9">2024-10-10</text>
<text x="257.6" y="170.9">2024-10-10</text>
<text x="179.1" y="176">主板和AD</text>
<text x="250.3" y="196.1">1</text>
<text x="280" y="196.1">2</text>
<text x="179.9" y="204">V1.0</text>
<text x="202.2" y="204">A4</text>
</g>
<g font-size="2.2" fill="#000080">
<text x="228.3" y="8.2">U1</text>
<text x="143.1" y="17.1">+3V3</text>
<text x="210.5" y="24.4">+3V3</text>
<text x="275.3" y="29.8">R1</text>
<text x="48" y="31">U2</text>
<text x="120.4" y="47.6">C11</text>
<text x="130.6" y="47.6">C12</text>
<text x="144.5" y="45">C32</text>
<text x="183.9" y="52.6">X2</text>
<text x="144.5" y="57.7">C33</text>
<text x="210.5" y="62.5">+3V3</text>
<text x="168.7" y="75.5">U6</text>
<text x="200.3" y="77.7">+3V3</text>
<text x="271.4" y="76.8">+3V3</text>
<text x="144.5" y="79.3">J5</text>
<text x="168.7" y="81.8">U7</text>
<text x="269" y="78">C16</text>
<text x="83.5" y="87.9">+3V3</text>
<text x="35.2" y="90.7">+3V3</text>
<text x="159" y="96.8">+5V</text>
<text x="162.2" y="113.4">+3V3</text>
<text x="114.6" y="116">+5V</text>
<text x="122.9" y="117.4">U8</text>
<text x="110.2" y="125">C41</text>
<text x="168.7" y="126.3">C40</text>
<text x="205.5" y="128.8">C20</text>
<text x="213" y="136.2">+3V3</text>
<text x="162.4" y="138.8">GND</text>
<text x="111.1" y="149.7" transform="rotate(-90 111.1 149.7)">+3V3</text>
<text x="116.6" y="145.3">R4</text>
<text x="128" y="144.1">LED1</text>
<text x="218.1" y="144.1">+3V3</text>
</g>
<g font-size="2.2" fill="#00f">
<text x="207.7" y="15.7">HC-A0</text>
<text x="277.9" y="15.7">GND</text>
<text x="277.9" y="13.1">+3V3</text>
<text x="207.5" y="20.7">HC-C0</text>
<text x="207.7" y="18.2">HC-B0</text>
<text x="277.9" y="18.2">K1</text>
<text x="277.9" y="20.7">FREQ</text>
<text x="277.9" y="23.3">K9</text>
<text x="122.9" y="29.8">100nF</text>
<text x="130.6" y="29.8">100nF</text>
<text x="138.2" y="29.8">100nF</text>
<text x="145.8" y="29.8">100nF</text>
<text x="153.4" y="29.8">100nF</text>
<text x="161" y="29.8">100nF</text>
<text x="168.7" y="29.8">100nF</text>
<text x="176.3" y="29.8">100nF</text>
<text x="277.9" y="25.8">K8</text>
<text x="280.4" y="29.8">10k</text>
<text x="27.1" y="36">DA0</text>
<text x="89.9" y="36">CH1-OUT</text>
<text x="277.9" y="30.9">K7</text>
<text x="277.9" y="33.4">K6</text>
<text x="277.9" y="36">K5</text>
<text x="27.1" y="41.1">DA2</text>
<text x="27.1" y="38.5">DA1</text>
<text x="211.8" y="39.9">OSC_IN</text>
<text x="277.9" y="38.5">K4</text>
<text x="277.9" y="41.1">K3</text>
<text x="27.1" y="46.1">DA4</text>
<text x="27.1" y="43.6">DA3</text>
<text x="119.1" y="42.5">REFO</text>
<text x="158.5" y="47.6">OSC_IN</text>
<text x="211.8" y="42.5">OSC_OUT</text>
<text x="277.9" y="43.6">DB7</text>
<text x="277.9" y="46.1">DB6</text>
<text x="27.1" y="53.8">DA7</text>
<text x="27.1" y="51.2">DA6</text>
<text x="27.1" y="48.7">DA5</text>
<text x="93.7" y="52.6">100nF</text>
<text x="102.6" y="52.6">100nF</text>
<text x="120.4" y="50.1">22uF</text>
<text x="130.6" y="50.1">22uF</text>
<text x="144.5" y="52.6">22pF</text>
<text x="202.9" y="50.1">100nF</text>
<text x="210" y="48.7">AD6</text>
<text x="210" y="51.2">AD7</text>
<text x="277.9" y="48.7">DB5</text>
<text x="277.9" y="51.2">DB4</text>
<text x="277.9" y="53.8">DB3</text>
<text x="27.1" y="58.8">DB0</text>
<text x="89.9" y="58.8">CH2-OUT</text>
<text x="156" y="59">OSC_OUT</text>
<text x="183.9" y="55.2">25MHz</text>
<text x="207.7" y="56.3">HC-A1</text>
<text x="277.9" y="56.3">DB2</text>
<text x="277.9" y="58.8">DB1</text>
<text x="27.1" y="63.9">DB2</text>
<text x="27.1" y="61.4">DB1</text>
<text x="144.5" y="65.3">22pF</text>
<text x="277.9" y="61.4">DB0</text>
<text x="27.1" y="71.5">DB5</text>
<text x="27.1" y="69">DB4</text>
<text x="27.1" y="66.5">DB3</text>
<text x="89.9" y="69">DIO-CLKB</text>
<text x="89.9" y="66.5">DIO-CLKA</text>
<text x="203.8" y="66.5">DIO-CLKA</text>
<text x="203.8" y="69">DIO-CLKB</text>
<text x="277.9" y="69">DIO-RA0</text>
<text x="277.9" y="66.5">DIO-RA1</text>
<text x="27.1" y="76.6">DB7</text>
<text x="27.1" y="74.1">DB6</text>
<text x="277.9" y="74.1">CLK</text>
<text x="25.3" y="81.7">DIO-S1</text>
<text x="158.5" y="78">DIO</text>
<text x="168.7" y="83.1">SMF7.5CA</text>
<text x="208.4" y="81.7">DAC0</text>
<text x="276.6" y="81.8">22uF</text>
<text x="25.3" y="84.2">DIO-S2</text>
<text x="158.5" y="84.4">CLK</text>
<text x="168.7" y="89.5">SMF7.5CA</text>
<text x="208.4" y="84.2">DAC1</text>
<text x="210" y="89.3">AD3</text>
<text x="277.9" y="84.2">DIO</text>
<text x="277.9" y="86.8">TX2</text>
<text x="277.9" y="89.3">RX2</text>
<text x="144.5" y="95.8">SWD</text>
<text x="210" y="91.9">AD1</text>
<text x="210" y="94.4">AD4</text>
<text x="277.9" y="91.9">RX1</text>
<text x="277.9" y="94.4">TX1</text>
<text x="210" y="96.9">AD5</text>
<text x="210" y="99.5">AD2</text>
<text x="277.9" y="99.5">RLY1</text>
<text x="206.9" y="104.6">DIO-S1</text>
<text x="206.9" y="107.1">DIO-S2</text>
<text x="211.6" y="102">K2</text>
<text x="277.9" y="102">RLY0</text>
<text x="277.9" y="104.6">HC-C1</text>
<text x="277.9" y="107.1">HC-B1</text>
<text x="277.9" y="112.2">DA6</text>
<text x="277.9" y="109.6">DA7</text>
<text x="48" y="114.9">AD9288BSTZ-100</text>
<text x="277.9" y="119.8">DA3</text>
<text x="277.9" y="117.3">DA4</text>
<text x="277.9" y="114.7">DA5</text>
<text x="277.9" y="124.9">DA1</text>
<text x="277.9" y="122.3">DA2</text>
<text x="86.1" y="128.8">100nF</text>
<text x="109" y="128.8">470uF</text>
<text x="122.9" y="130.1">AMS1117-3.3</text>
<text x="144.5" y="130.1">100nF</text>
<text x="168.7" y="128.8">100uF</text>
<text x="210.4" y="127.4">K10</text>
<text x="210.4" y="130">K11</text>
<text x="277.9" y="130">K15</text>
<text x="277.9" y="127.4">DA0</text>
<text x="205.5" y="136.5">22uF</text>
<text x="277.9" y="137.6">K12</text>
<text x="277.9" y="135">K13</text>
<text x="277.9" y="132.5">K14</text>
<text x="228.3" y="142.8">STM32H750VBT6TR</text>
<text x="116.6" y="150.4">5.1k</text>
<text x="128" y="153">KT-0603R</text>
<text x="197.9" y="156.8">100nF</text>
<text x="205.5" y="156.8">100nF</text>
<text x="213.1" y="156.8">100nF</text>
<text x="220.7" y="156.8">100nF</text>
<text x="228.3" y="156.8">100nF</text>
<text x="236" y="156.8">100nF</text>
<text x="243.6" y="156.8">100nF</text>
</g>
<g font-size="2.2">
<text x="227" y="12.2">1</text>
<text x="227" y="14.8">2</text>
<text x="227" y="17.3">3</text>
<text x="229.3" y="13.5">PE2</text>
<text x="229.3" y="16">PE3</text>
<text x="258.2" y="13.5">VDD</text>
<text x="258.5" y="16">VSS</text>
<text x="264" y="17.3">98</text>
<text x="264" y="14.8">99</text>
<text x="264" y="12.2">100</text>
<text x="227" y="19.9">4</text>
<text x="227" y="22.4">5</text>
<text x="229.3" y="18.6">PE4</text>
<text x="229.3" y="21.1">PE5</text>
<text x="229.3" y="23.7">PE6</text>
<text x="258.7" y="23.7">PB9</text>
<text x="258.7" y="21.1">PE0</text>
<text x="258.7" y="18.6">PE1</text>
<text x="264" y="22.4">96</text>
<text x="264" y="19.9">97</text>
<text x="227" y="24.9">6</text>
<text x="227" y="27.5">7</text>
<text x="229.3" y="26.2">VBAT</text>
<text x="229.3" y="28.7">PC13</text>
<text x="255.4" y="28.7">BOOT0</text>
<text x="258.7" y="26.2">PB8</text>
<text x="264" y="27.5">94</text>
<text x="264" y="24.9">95</text>
<text x="44" y="35.1">37</text>
<text x="74.9" y="35.1">2</text>
<text x="225.7" y="35.1">10</text>
<text x="227" y="30">8</text>
<text x="227" y="32.6">9</text>
<text x="229.3" y="31.3">PC14-OSC32_IN</text>
<text x="229.3" y="33.8">PC15-OSC32_OUT</text>
<text x="258.7" y="33.8">PB6</text>
<text x="258.7" y="31.3">PB7</text>
<text x="264" y="35.1">91</text>
<text x="264" y="32.6">92</text>
<text x="264" y="30">93</text>
<text x="44" y="37.6">38</text>
<text x="44" y="40.2">39</text>
<text x="48.8" y="36.1">D0A</text>
<text x="48.8" y="38.6">D1A</text>
<text x="48.8" y="41.2">D2A</text>
<text x="66.2" y="38.6">AINA#</text>
<text x="67.4" y="36.1">AINA</text>
<text x="74.9" y="37.6">3</text>
<text x="225.7" y="37.6">11</text>
<text x="225.7" y="40.2">12</text>
<text x="229.3" y="36.4">VSS</text>
<text x="229.3" y="38.9">VDD</text>
<text x="229.3" y="41.4">PH0-OSC_IN</text>
<text x="258.7" y="41.4">PB3</text>
<text x="258.7" y="38.9">PB4</text>
<text x="258.7" y="36.4">PB5</text>
<text x="264" y="40.2">89</text>
<text x="264" y="37.6">90</text>
<text x="44" y="42.7">40</text>
<text x="44" y="45.3">41</text>
<text x="44" y="47.8">42</text>
<text x="48.8" y="43.7">D3A</text>
<text x="48.8" y="46.3">D4A</text>
<text x="64.4" y="43.7">REFINA</text>
<text x="64.4" y="46.3">REFINB</text>
<text x="74.9" y="42.7">5</text>
<text x="74.9" y="45.3">7</text>
<text x="225.7" y="42.7">13</text>
<text x="225.7" y="45.3">14</text>
<text x="225.7" y="47.8">15</text>
<text x="229.3" y="44">PH1-OSC_OUT</text>
<text x="229.3" y="46.5">NRST</text>
<text x="258.6" y="46.5">PD6</text>
<text x="258.6" y="44">PD7</text>
<text x="264" y="47.8">86</text>
<text x="264" y="45.3">87</text>
<text x="264" y="42.7">88</text>
<text x="44" y="50.3">43</text>
<text x="44" y="52.9">44</text>
<text x="48.8" y="48.8">D5A</text>
<text x="48.8" y="51.3">D6A</text>
<text x="48.8" y="53.9">D7A (MSB)</text>
<text x="63.4" y="51.3">REFOUT</text>
<text x="74.9" y="50.3">6</text>
<text x="174.8" y="50.5" transform="rotate(-90 174.8 50.5)">3</text>
<text x="179.9" y="50.5" transform="rotate(-90 179.9 50.5)">2</text>
<text x="225.7" y="50.3">16</text>
<text x="225.7" y="52.9">17</text>
<text x="229.3" y="49.1">PC0</text>
<text x="229.3" y="51.6">PC1</text>
<text x="258.6" y="51.6">PD4</text>
<text x="258.6" y="49.1">PD5</text>
<text x="264" y="52.9">84</text>
<text x="264" y="50.3">85</text>
<text x="44" y="58">24</text>
<text x="48.8" y="59">D0B</text>
<text x="67.4" y="59">AINB</text>
<text x="74.9" y="58">11</text>
<text x="225.7" y="55.4">18</text>
<text x="225.7" y="58">19</text>
<text x="229.3" y="54.1">PC2_C</text>
<text x="229.3" y="56.7">PC3_C</text>
<text x="229.3" y="59.2">VSSA</text>
<text x="258.6" y="59.2">PD1</text>
<text x="258.6" y="56.7">PD2</text>
<text x="258.6" y="54.1">PD3</text>
<text x="264" y="58">82</text>
<text x="264" y="55.4">83</text>
<text x="44" y="65.6">21</text>
<text x="44" y="63">22</text>
<text x="44" y="60.5">23</text>
<text x="48.8" y="64">D2B</text>
<text x="48.8" y="61.5">D1B</text>
<text x="66.2" y="61.5">AINB#</text>
<text x="74.9" y="60.5">10</text>
<text x="74.9" y="65.6">47</text>
<text x="174.8" y="62" transform="rotate(-90 174.8 62)">4</text>
<text x="179.9" y="62" transform="rotate(-90 179.9 62)">1</text>
<text x="225.7" y="60.5">20</text>
<text x="225.7" y="63">21</text>
<text x="225.7" y="65.6">22</text>
<text x="229.3" y="61.8">VREF+</text>
<text x="229.3" y="64.3">VDDA</text>
<text x="257.4" y="64.3">PC12</text>
<text x="258.6" y="61.8">PD0</text>
<text x="264" y="65.6">79</text>
<text x="264" y="63">80</text>
<text x="264" y="60.5">81</text>
<text x="44" y="70.7">19</text>
<text x="44" y="68.1">20</text>
<text x="48.8" y="71.7">D5B</text>
<text x="48.8" y="69.1">D4B</text>
<text x="48.8" y="66.6">D3B</text>
<text x="66.4" y="69.1">ENCB</text>
<text x="66.4" y="66.6">ENCA</text>
<text x="74.9" y="68.1">14</text>
<text x="225.7" y="68.1">23</text>
<text x="225.7" y="70.7">24</text>
<text x="229.3" y="66.8">PA0</text>
<text x="229.3" y="69.4">PA1</text>
<text x="229.3" y="71.9">PA2</text>
<text x="257.4" y="69.4">PC10</text>
<text x="257.4" y="66.8">PC11</text>
<text x="257.5" y="71.9">PA15</text>
<text x="264" y="70.7">77</text>
<text x="264" y="68.1">78</text>
<text x="44" y="75.7">17</text>
<text x="44" y="73.2">18</text>
<text x="48.8" y="76.7">D7B (MSB)</text>
<text x="48.8" y="74.2">D6B</text>
<text x="69.4" y="74.2">NC</text>
<text x="69.4" y="76.7">NC</text>
<text x="74.9" y="73.2">25</text>
<text x="74.9" y="75.7">26</text>
<text x="225.7" y="73.2">25</text>
<text x="225.7" y="75.7">26</text>
<text x="229.3" y="74.5">PA3</text>
<text x="229.3" y="77">VSS</text>
<text x="257.5" y="74.5">PA14</text>
<text x="258.2" y="77">VDD</text>
<text x="264" y="75.7">75</text>
<text x="264" y="73.2">76</text>
<text x="45.2" y="80.8">8</text>
<text x="45.2" y="83.4">9</text>
<text x="48.8" y="81.8">S1</text>
<text x="69.4" y="79.3">NC</text>
<text x="69.4" y="81.8">NC</text>
<text x="74.9" y="78.3">35</text>
<text x="74.9" y="80.8">36</text>
<text x="154.2" y="81.8">4</text>
<text x="225.7" y="78.3">27</text>
<text x="225.7" y="80.8">28</text>
<text x="225.7" y="83.4">29</text>
<text x="229.3" y="79.5">VDD</text>
<text x="229.3" y="82.1">PA4</text>
<text x="256.9" y="82.1">VCAP</text>
<text x="258.5" y="79.5">VSS</text>
<text x="264" y="83.4">72</text>
<text x="264" y="80.8">73</text>
<text x="264" y="78.3">74</text>
<text x="48.8" y="84.4">S2</text>
<text x="68.2" y="86.9">DFS</text>
<text x="74.9" y="85.9">4</text>
<text x="154.2" y="84.4">3</text>
<text x="154.2" y="86.9">2</text>
<text x="154.2" y="89.5">1</text>
<text x="225.7" y="85.9">30</text>
<text x="225.7" y="88.4">31</text>
<text x="229.3" y="84.6">PA5</text>
<text x="229.3" y="87.2">PA6</text>
<text x="229.3" y="89.7">PA7</text>
<text x="257.5" y="89.7">PA11</text>
<text x="257.5" y="87.2">PA12</text>
<text x="257.5" y="84.6">PA13</text>
<text x="264" y="88.4">70</text>
<text x="264" y="85.9">71</text>
<text x="44" y="91">13</text>
<text x="44" y="93.5">30</text>
<text x="48.8" y="92">VD</text>
<text x="48.8" y="94.5">VD</text>
<text x="67.7" y="92">GND</text>
<text x="67.7" y="94.5">GND</text>
<text x="74.9" y="91">1</text>
<text x="74.9" y="93.5">12</text>
<text x="225.7" y="91">32</text>
<text x="225.7" y="93.5">33</text>
<text x="229.3" y="92.2">PC4</text>
<text x="229.3" y="94.8">PC5</text>
<text x="257.5" y="92.2">PA10</text>
<text x="258.7" y="94.8">PA9</text>
<text x="264" y="93.5">68</text>
<text x="264" y="91">69</text>
<text x="44" y="101.1">15</text>
<text x="44" y="96.1">31</text>
<text x="44" y="98.6">48</text>
<text x="48.8" y="97.1">VD</text>
<text x="48.8" y="99.6">VD</text>
<text x="67.7" y="97.1">GND</text>
<text x="67.7" y="99.6">GND</text>
<text x="74.9" y="96.1">16</text>
<text x="74.9" y="98.6">27</text>
<text x="74.9" y="101.1">29</text>
<text x="225.7" y="96.1">34</text>
<text x="225.7" y="98.6">35</text>
<text x="225.7" y="101.1">36</text>
<text x="229.3" y="97.3">PB0</text>
<text x="229.3" y="99.9">PB1</text>
<text x="258.6" y="99.9">PC9</text>
<text x="258.7" y="97.3">PA8</text>
<text x="264" y="101.1">65</text>
<text x="264" y="98.6">66</text>
<text x="264" y="96.1">67</text>
<text x="44" y="103.7">28</text>
<text x="44" y="106.2">33</text>
<text x="48.8" y="102.1">VDD</text>
<text x="48.8" y="104.7">VDD</text>
<text x="48.8" y="107.2">VDD</text>
<text x="67.7" y="102.1">GND</text>
<text x="67.7" y="104.7">GND</text>
<text x="67.7" y="107.2">GND</text>
<text x="74.9" y="103.7">32</text>
<text x="74.9" y="106.2">34</text>
<text x="225.7" y="103.7">37</text>
<text x="225.7" y="106.2">38</text>
<text x="229.3" y="102.4">PB2</text>
<text x="229.3" y="104.9">PE7</text>
<text x="229.3" y="107.5">PE8</text>
<text x="258.6" y="107.5">PC6</text>
<text x="258.6" y="104.9">PC7</text>
<text x="258.6" y="102.4">PC8</text>
<text x="264" y="106.2">63</text>
<text x="264" y="103.7">64</text>
<text x="44" y="108.8">46</text>
<text x="48.8" y="109.8">VDD</text>
<text x="67.7" y="109.8">GND</text>
<text x="74.9" y="108.8">45</text>
<text x="225.7" y="108.8">39</text>
<text x="225.7" y="111.3">40</text>
<text x="225.7" y="113.8">41</text>
<text x="229.3" y="110">PE9</text>
<text x="229.3" y="112.6">PE10</text>
<text x="257.4" y="112.6">PD14</text>
<text x="257.4" y="110">PD15</text>
<text x="264" y="113.8">60</text>
<text x="264" y="111.3">61</text>
<text x="264" y="108.8">62</text>
<text x="225.7" y="116.4">42</text>
<text x="225.7" y="118.9">43</text>
<text x="229.3" y="115.1">PE11</text>
<text x="229.3" y="117.6">PE12</text>
<text x="257.4" y="117.6">PD12</text>
<text x="257.4" y="115.1">PD13</text>
<text x="264" y="118.9">58</text>
<text x="264" y="116.4">59</text>
<text x="121.6" y="120.2">1</text>
<text x="121.6" y="122.7">2</text>
<text x="121.6" y="125.3">3</text>
<text x="123.9" y="121.5">GND</text>
<text x="123.9" y="124">VOUT</text>
<text x="133.6" y="124">VOUT</text>
<text x="140.8" y="122.7">4</text>
<text x="225.7" y="121.5">44</text>
<text x="225.7" y="124">45</text>
<text x="229.3" y="120.2">PE13</text>
<text x="229.3" y="122.7">PE14</text>
<text x="229.3" y="125.3">PE15</text>
<text x="257.4" y="122.7">PD10</text>
<text x="257.4" y="120.2">PD11</text>
<text x="258.6" y="125.3">PD9</text>
<text x="264" y="124">56</text>
<text x="264" y="121.5">57</text>
<text x="123.9" y="126.5">VIN</text>
<text x="225.7" y="126.5">46</text>
<text x="225.7" y="129.1">47</text>
<text x="225.7" y="131.6">48</text>
<text x="229.3" y="127.8">PB10</text>
<text x="229.3" y="130.3">PB11</text>
<text x="257.5" y="130.3">PB15</text>
<text x="258.6" y="127.8">PD8</text>
<text x="264" y="131.6">53</text>
<text x="264" y="129.1">54</text>
<text x="264" y="126.5">55</text>
<text x="225.7" y="134.2">49</text>
<text x="225.7" y="136.7">50</text>
<text x="229.3" y="132.9">VCAP</text>
<text x="229.3" y="135.4">VSS</text>
<text x="229.3" y="138">VDD</text>
<text x="257.5" y="138">PB12</text>
<text x="257.5" y="135.4">PB13</text>
<text x="257.5" y="132.9">PB14</text>
<text x="264" y="136.7">51</text>
<text x="264" y="134.2">52</text>
</g>
</svg>
